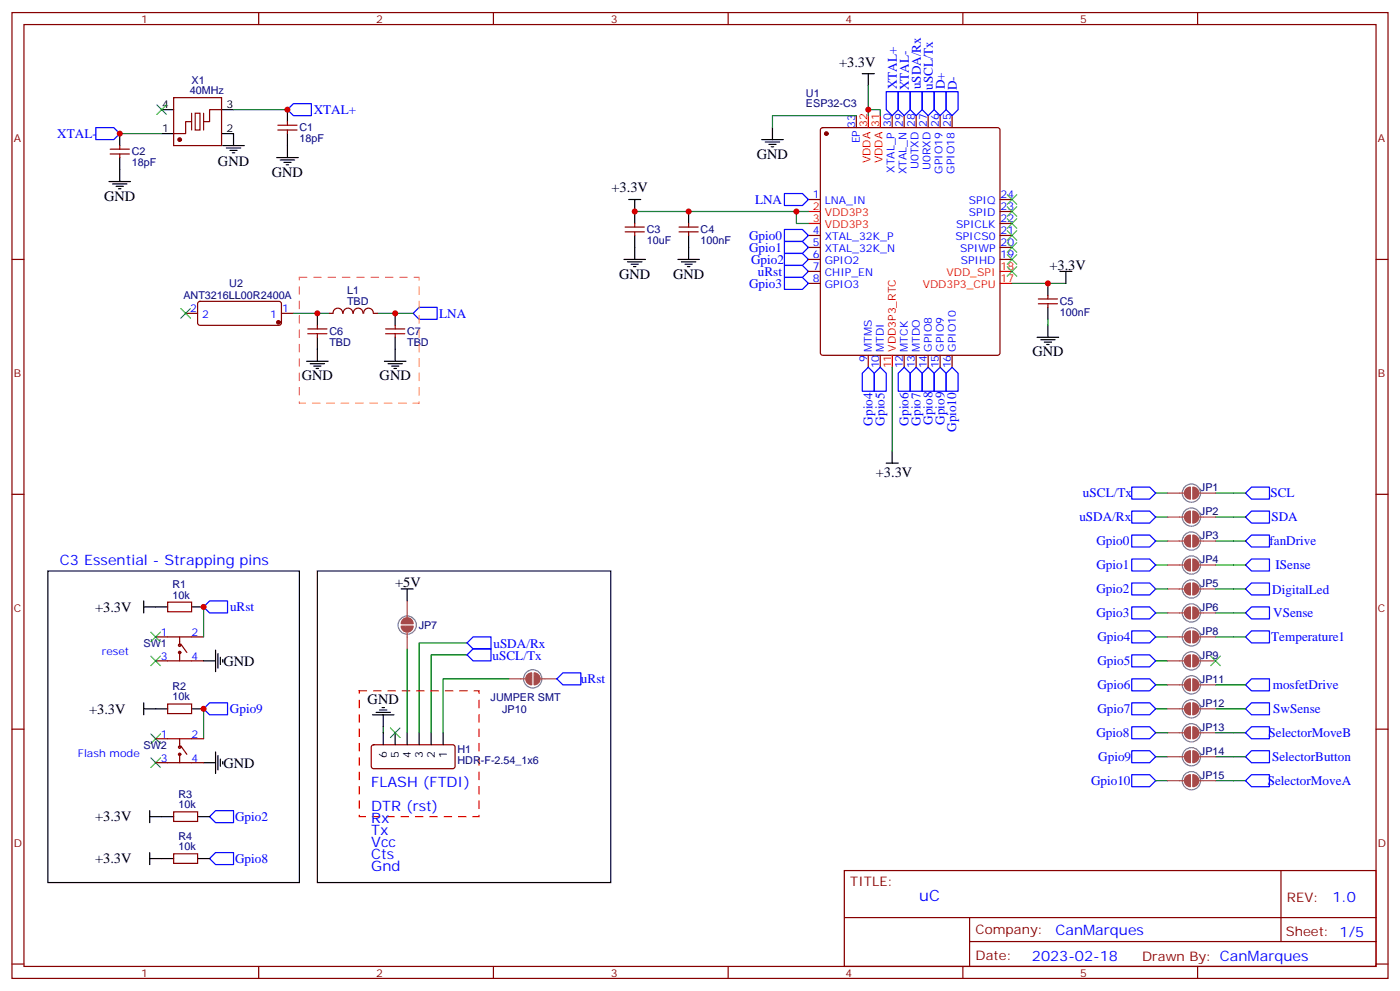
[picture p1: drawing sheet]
<svg xmlns="http://www.w3.org/2000/svg" width="412mm" height="292mm" viewBox="0 0 412 292" stroke-linecap="round" stroke-linejoin="round" font-family="sans-serif">
<g fill="none" stroke="#870000" stroke-width=".35">
<path d="M3.5 3.7h405.4v284.3h-405.4zM7.1 7.2h398.2v277.3h-398.2zM76.2 3.7v3.5M145.3 3.7v3.5M214.5 3.7v3.5M283.6 3.7v3.5M352.8 3.7v3.5M51.2 28.8h14.1v14.1h-14.1zM56.4 35.8h-1.7v3.5h-3.5M57.5 33.3h1.4v5h-1.4zM65.3 32.3h-3.6v3.5h-1.7M81.8 38.3h5.7"/>
<path d="M81.8 36.9h5.7M84.7 35.8v1.1M84.7 38.3v1M241.9 37.8l.5-.2h51.5l.5 .2 .2 .5v65.6l-.3 .5-.4 .2h-51.5l-.5-.2-.2-.5v-65.6zM252.2 34v3.6M262.8 34v3.6M266.3 34v3.6M269.9 34v3.6M273.4 34v3.6M276.9 34v3.6M280.5 34v3.6M32.5 45.3h5.6"/>
<path d="M32.5 43.9h5.6M35.3 42.9v1M35.3 45.3v1.1M238.1 58.7h3.6M294.6 58.7h3.5M3.5 76.4h3.6M184.1 68.3h5.7M184.1 66.9h5.7M187 65.8v1.1M187 68.3v1M200 68.3h5.7M200 66.9h5.7"/>
<path d="M202.8 65.8v1.1M202.8 68.3v1M238.1 76.4h3.6M238.1 69.3h3.6M238.1 72.8h3.6M238.1 79.9h3.6M294.6 76.4h3.5M294.6 69.3h3.5M294.6 72.8h3.5M294.6 65.8h3.5M294.6 62.3h3.5M405.3 76.4h3.6"/>
<path d="M54.7 92.3h3.5M58.4 88.9l.5-.2 23.6 .1 .4 .6-.1 5.9-.6 .5-23.6-.1-.4-.6v-5.7zM82.9 92.3h3.5M90.7 98.2h5.6M90.7 96.8h5.6M93.5 95.8v1M93.5 98.2v1.1M97 92.3h1.1M98.1 92.2a1.41 1.41 0 0 1 1.4-1.5 1.41 1.41 0 0 1 1.4 1.5M101.1 92.2a1.41 1.41 0 0 1 1.4-1.5 1.41 1.41 0 0 1 1.4 1.5M104.1 92.2a1.41 1.41 0 0 1 1.4-1.5 1.41 1.41 0 0 1 1.4 1.5M107.1 92.2a1.41 1.41 0 0 1 1.4-1.5 1.41 1.41 0 0 1 1.5 1.5"/>
<path d="M110.1 92.3h1M113.6 98.2h5.6M113.6 96.8h5.6M116.4 95.8v1M116.4 98.2v1.1M238.1 83.4h3.6M305.9 89.4h5.6M305.9 88h5.6M308.7 87v1M308.7 89.4v1.1M255.8 104.6v3.5M259.3 104.6v3.5"/>
<path d="M266.3 104.6v3.5M269.9 104.6v3.5M273.4 104.6v3.5M276.9 104.6v3.5M280.5 104.6v3.5M3.5 145.5h3.6M405.3 145.5h3.6M49.4 177.3h7v2.8h-7zM45.9 194.6h14.1M45.9 187.5h14.1M52.9 187.5v2.5M52.9 192.1v2.5"/>
<path d="M53.3 189.6l1.7 2.5M3.5 214.7h3.6M45.9 217.5h14.1M49.4 207.3h7v2.8h-7zM52.9 217.5v2.5M53.3 219.6l1.7 2.5M109.6 219.5l.5-.2h23.5l.5 .7-.1 5.9-.7 .4-23.5-.1-.4-.6v-5.6zM405.3 214.7h3.6M45.9 224.5h14.1M51.2 239h7v2.8h-7zM52.9 222.1v2.4M51.2 251.4h7v2.8h-7z"/>
<path d="M248.7 256.3h156.6v28.2h-156.6zM377.3 256.3v20.9M248.7 270.1h156.5M285.6 277.2h119.6M285.6 270.1v14.2M3.5 283.8h3.6M76.2 284.5v3.5M145.3 284.5v3.5M214.5 284.5v3.5M283.6 284.5v3.5M352.8 284.5v3.5M405.3 283.8h3.6"/>
<circle cx="52.9" cy="190" r=".35"/>
<circle cx="52.9" cy="192.1" r=".35"/>
<circle cx="52.9" cy="220" r=".35"/>
<circle cx="52.9" cy="222.1" r=".35"/>
</g>
<g fill="none" stroke="#00f" stroke-width=".35">
<path d="M28.2 37.6h5.3l1.8 1.7-1.8 1.8h-5.3zM86.4 30.5h5.3v3.5h-5.3l-1.7-1.7zM261.1 27h3.5v5.3l-1.8 1.7-1.7-1.7zM264.6 27h3.5v5.3l-1.8 1.7-1.7-1.7zM268.1 27h3.5v5.3l-1.7 1.7-1.8-1.7zM271.6 27h3.6v5.3l-1.8 1.7-1.8-1.7zM275.2 27h3.5v5.3l-1.8 1.7-1.7-1.7zM278.7 27h3.5v5.3l-1.7 1.7-1.8-1.7zM231.1 57h5.3l1.7 1.7-1.7 1.8h-5.3zM231.1 78.1h5.3l1.7 1.8-1.7 1.8h-5.3zM231.1 74.6h5.3l1.7 1.8-1.7 1.7h-5.3zM231.1 71.1h5.3l1.7 1.7-1.7 1.8h-5.3z"/>
<path d="M231.1 67.6h5.3l1.7 1.7-1.7 1.8h-5.3zM121.7 92.3l1.8-1.8h5.3v3.5h-5.3zM231.1 81.7h5.3l1.7 1.7-1.7 1.8h-5.3zM255.8 108.1l1.7 1.8v5.3h-3.5v-5.3zM259.3 108.1l1.8 1.8v5.3h-3.6v-5.3zM266.3 108.1l1.8 1.8v5.3h-3.5v-5.3zM269.9 108.1l1.7 1.8v5.3h-3.5v-5.3zM271.6 109.9l1.8-1.8 1.8 1.8v5.3h-3.6zM276.9 108.1l1.8 1.8v5.3h-3.5v-5.3zM278.7 109.9l1.8-1.8 1.7 1.8v5.3h-3.5zM333.4 157.5h5.3l1.7 1.8-1.7 1.7h-5.3zM333.4 150.5h5.3l1.7 1.7-1.7 1.8h-5.3z"/>
<path d="M333.4 143.4h5.3l1.7 1.8-1.7 1.7h-5.3zM366.9 159.3l1.8-1.8h5.2v3.5h-5.2zM368.7 143.4h5.2v3.5h-5.2l-1.8-1.7zM368.7 150.5h5.2v3.5h-5.2l-1.8-1.8zM60 178.7l1.7-1.8h5.3v3.5h-5.3zM333.4 164.6h5.3l1.7 1.7-1.7 1.8h-5.3zM333.4 178.7h5.3l1.7 1.7-1.7 1.8h-5.3zM333.4 171.6h5.3l1.7 1.8-1.7 1.8h-5.3zM366.9 173.4l1.8-1.8h5.2v3.6h-5.2zM368.7 164.6h5.2v3.5h-5.2l-1.8-1.8zM137.6 192.8l1.7-1.8h5.3v3.6h-5.3zM139.3 187.5h5.3v3.5h-5.3l-1.7-1.7z"/>
<path d="M164 199.8l1.8-1.7h5.3v3.5h-5.3zM333.4 185.7h5.3l1.7 1.8-1.7 1.8h-5.3zM333.4 192.8h5.3l1.7 1.8-1.7 1.7h-5.3zM333.4 199.8h5.3l1.7 1.8-1.7 1.8h-5.3zM366.9 180.4l1.8-1.7h5.2v3.5h-5.2zM368.7 199.8h5.2v3.6h-5.2l-1.8-1.8zM368.7 185.7h5.2v3.6h-5.2l-1.8-1.8zM61.7 206.9h5.3v3.5h-5.3l-1.7-1.7zM333.4 206.9h5.3l1.7 1.8-1.7 1.7h-5.3zM333.4 214h5.3l1.7 1.7-1.7 1.8h-5.3zM368.7 206.9h5.2v3.5h-5.2l-1.8-1.7zM368.7 214h5.2v3.5h-5.2l-1.8-1.8z"/>
<path d="M333.4 221h5.3l1.7 1.8-1.7 1.7h-5.3zM333.4 228.1h5.3l1.7 1.7-1.7 1.8h-5.3zM366.9 222.8l1.8-1.8h5.2v3.5h-5.2zM368.7 228.1h5.2v3.5h-5.2l-1.8-1.8zM61.7 240.4l1.8-1.7h5.3v3.5h-5.3zM61.7 252.8l1.8-1.8h5.3v3.5h-5.3z"/>
</g>
<g fill="none" stroke="#000" stroke-width=".35">
<path d="M35.3 39.3v3.6M47.6 39.3h3.6M47.6 32.3h3.6M65.3 39.3h3.5v3.6M65.3 32.3h3.5M84.7 32.3v3.5M84.7 39.3v7.1M227.5 37.6v3.5M254 21.7h3.5M255.8 21.7v3.5M32.1 53.4h6.4M33.2 54.2h4.2"/>
<path d="M34.2 54.9h2.1M34.9 55.6h.7M35.3 46.4v7M65.6 42.9h6.4M66.7 43.6h4.2M67.7 44.3h2.1M68.4 45h.7M81.5 46.4h6.3M82.5 47.1h4.3M83.6 47.8h2.1M84.3 48.5h.7M185.2 58.7h3.5"/>
<path d="M187 58.7v7.1M224.4 41.1h6.3M225.4 41.8h4.3M226.5 42.5h2.1M227.2 43.2h.7M183.8 76.4h6.3M184.9 77.1h4.2M185.9 77.8h2.1M186.6 78.5h.7M187 69.3v7.1M199.7 76.4h6.3M200.7 77.1h4.3"/>
<path d="M201.8 77.8h2.1M202.5 78.5h.7M202.8 62.3v3.5M202.8 69.3v7.1M312.2 79.9h3.5M314 79.9v3.5M93.5 92.3v3.5M93.5 99.3v7.1M116.4 92.3v3.5M116.4 99.3v7.1M305.5 99.3h6.4M308.7 83.4v3.6"/>
<path d="M308.7 90.5v3.5M308.7 95.8v3.5M90.3 106.4h6.4M91.4 107.1h4.2M92.4 107.8h2.1M93.1 108.5h.7M113.2 106.4h6.4M114.3 107.1h4.2M115.4 107.8h2.1M116.1 108.5h.7M306.6 100h4.2M307.6 100.7h2.1"/>
<path d="M308.3 101.4h.7M261.1 136.3h3.5M262.8 132.8v3.5M14.1 168.1h74.1v91.7h-74.1zM42.3 178.7h7.1M42.3 176.9v3.5M56.4 178.7h3.6M93.5 168.1h86.4v91.7h-86.4zM118.2 173.4h3.5M119.9 173.4v3.5M60 194.6h3.5M63.5 191.4v6.3"/>
<path d="M64.2 192.4v4.3M64.9 193.5v2.1M65.6 194.2v.7M42.3 206.9v3.5M42.3 208.7h7.1M56.4 208.7h3.6M109.7 210.4h6.4M110.8 209.7h4.2M111.8 209h2.1M112.5 208.3h.7M112.9 210.4v3.6M112.9 215.7v3.6"/>
<path d="M116.4 215.7v3.6M119.9 215.7v3.6M123.5 215.7v3.6M127 215.7v3.6M130.5 215.7v3.6M44.1 238.7v3.5M60 224.5h3.5M63.5 221.4v6.3M64.2 222.4v4.3M64.9 223.5v2.1M65.6 224.2v.7M44.1 240.4h7.1"/>
<path d="M44.1 252.8h7.1M44.1 251v3.5M58.2 240.4h3.5M58.2 252.8h3.5"/>
</g>
<g fill="#870000" stroke="#870000" stroke-width=".35">
<circle cx="52.9" cy="41.1" r=".53"/>
<circle cx="82" cy="94.9" r=".53"/>
<circle cx="243.4" cy="39.3" r=".53"/>
</g>
<path d="M56.4 33.3v5M60 33.3v5" fill="none" stroke="#871200" stroke-width=".35"/>
<path d="M255.8 34v3.6M259.3 34v3.6M238.1 62.3h3.6M238.1 65.8h3.6M294.6 79.9h3.5M294.6 83.4h3.5M262.8 104.6v3.5" fill="none" stroke="#f00" stroke-width=".35"/>
<g fill="none" stroke="#008700" stroke-width=".35">
<path d="M35.3 39.3h12.3M68.8 32.3h15.9M252.2 34h-24.7v3.6M255.8 34v-1.7h3.5v1.7M255.8 25.2v7.1M187 62.3h47.6M238.1 62.3h-3.5v3.5h3.5M86.4 92.3h10.6M111.1 92.3h10.6M298.1 83.4h15.9M308.7 94v1.8M262.8 108.1v24.7"/>
<path d="M340.4 145.2h3.6M340.4 152.2h3.6M340.4 159.3h3.6M358.1 145.2h8.8M358.1 152.2h8.8M358.1 159.3h8.8M60 178.7v8.8M340.4 166.3h3.6M340.4 173.4h3.6M358.1 166.3h8.8M358.1 173.4h8.8M119.9 191v24.7"/>
<path d="M137.6 189.3h-14.1v26.4M137.6 192.8h-10.6v22.9M149.9 199.8h-19.4v15.9M340.4 180.4h3.6M340.4 187.5h3.6M340.4 194.6h3.6M358.1 180.4h8.8M358.1 187.5h8.8M60 208.7v8.8M112.9 214v1.7M340.4 201.6h3.6M340.4 208.7h3.6"/>
<path d="M340.4 215.7h3.6M358.1 201.6h8.8M358.1 208.7h8.8M358.1 215.7h8.8M340.4 222.8h3.6M340.4 229.8h3.6M358.1 222.8h8.8M358.1 229.8h8.8"/>
</g>
<g fill="none" stroke="#3c3" stroke-width=".35">
<path d="M46.2 30.9l2.8 2.8M49 30.9l-2.8 2.8M296.7 57.3l2.8 2.8M299.5 57.3l-2.8 2.8M296.7 78.5l2.8 2.8M296.7 75l2.8 2.8M296.7 71.4l2.8 2.9M296.7 67.9l2.8 2.8M296.7 64.4l2.8 2.8M296.7 60.9l2.8 2.8M299.5 78.5l-2.8 2.8M299.5 75l-2.8 2.8"/>
<path d="M299.5 71.4l-2.8 2.9M299.5 67.9l-2.8 2.8M299.5 64.4l-2.8 2.8M299.5 60.9l-2.8 2.8M53.3 90.8l2.8 2.9M56.1 90.8l-2.8 2.9M44.4 186.1l2.9 2.8M44.4 193.1l2.9 2.9M47.3 186.1l-2.9 2.8M47.3 193.1l-2.9 2.9M356.7 193.1l2.8 2.9M359.5 193.1l-2.8 2.9"/>
<path d="M44.4 216.1l2.9 2.8M47.3 216.1l-2.9 2.8M115 214.3l2.8 2.8M117.8 214.3l-2.8 2.8M44.4 223.1l2.9 2.9M47.3 223.1l-2.9 2.9"/>
</g>
<g fill="none" stroke="#828282" stroke-width=".35">
<path d="M353.6 173.4a2.69 2.69 0 0 0-3.8-2.4 2.69 2.69 0 0 0-.5 4.5 2.69 2.69 0 0 0 4.3-1.5v-.6"/>
<circle cx="351" cy="159.3" r="2.69"/>
<circle cx="351" cy="152.2" r="2.69"/>
<circle cx="351" cy="145.2" r="2.69"/>
<circle cx="351" cy="166.3" r="2.69"/>
<circle cx="119.9" cy="184" r="2.69"/>
<circle cx="156.9" cy="199.9" r="2.69"/>
<circle cx="351" cy="187.5" r="2.69"/>
<circle cx="351" cy="194.6" r="2.69"/>
<circle cx="351" cy="180.4" r="2.69"/>
<circle cx="351" cy="208.7" r="2.69"/>
<circle cx="351" cy="215.7" r="2.69"/>
<circle cx="351" cy="201.6" r="2.69"/>
<circle cx="351" cy="222.8" r="2.69"/>
<circle cx="351" cy="229.8" r="2.69"/>
</g>
<g fill="none" stroke="#a64a4a" stroke-width=".35">
<path d="M344 145.2h4.7M344 159.3h4.7M344 152.2h4.7M353.3 145.2h1.2M353.3 159.3h1.2M353.3 152.2h1.2M354.6 145.2h3.5M354.6 159.3h3.5M354.6 152.2h3.5M119.9 176.9v3.5M344 166.3h4.7M344 173.4h4.7"/>
<path d="M353.3 166.3h1.2M353.3 173.4h1.2M354.6 166.3h3.5M354.6 173.4h3.5M119.9 180.5v1.2M119.9 186.3v4.7M149.9 199.8h4.7M159.2 199.8h1.3M160.6 199.8h3.4M344 194.6h4.7M344 187.5h4.7M344 180.4h4.7"/>
<path d="M353.3 194.6h1.2M353.3 187.5h1.2M353.3 180.4h1.2M354.6 194.6h3.5M354.6 187.5h3.5M354.6 180.4h3.5M344 208.7h4.7M344 201.6h4.7M344 215.7h4.7M353.3 208.7h1.2M353.3 201.6h1.2M353.3 215.7h1.2"/>
<path d="M354.6 208.7h3.5M354.6 201.6h3.5M354.6 215.7h3.5M344 222.8h4.7M344 229.8h4.7M353.3 222.8h1.2M353.3 229.8h1.2M354.6 222.8h3.5M354.6 229.8h3.5"/>
</g>
<g fill="#a64a4a" stroke="#a64a4a" stroke-width=".35">
<path d="M118.7 182.4a1.76 1.76 0 0 1 1.9-.4 1.76 1.76 0 0 1 1.1 1.6h-3.5z"/>
<path d="M118.2 184.3h3.5a1.76 1.76 0 0 1-1.8 1.8 1.76 1.76 0 0 1-1.7-1.8z"/>
<path d="M157.3 198.1a1.76 1.76 0 0 1 1.8 1.8 1.76 1.76 0 0 1-1.8 1.7z"/>
<path d="M155.4 198.6l1.2-.5v3.5a1.76 1.76 0 0 1-1.6-1.1 1.76 1.76 0 0 1 .4-1.9z"/>
<path d="M351.4 143.4a1.76 1.76 0 0 1 1.7 1.8 1.76 1.76 0 0 1-1.7 1.7z"/>
<path d="M349.4 143.9l1.3-.5v3.5a1.76 1.76 0 0 1-1.7-1.1 1.76 1.76 0 0 1 .4-1.9z"/>
<path d="M351.4 221a1.76 1.76 0 0 1 1.7 1.8 1.76 1.76 0 0 1-1.7 1.7z"/>
<path d="M349.4 221.5l1.3-.5v3.5a1.76 1.76 0 0 1-1.7-1 1.76 1.76 0 0 1 .4-2z"/>
<path d="M351.4 206.9a1.76 1.76 0 0 1 1.7 1.8 1.76 1.76 0 0 1-1.7 1.7z"/>
<path d="M349.4 207.4l1.3-.5v3.5a1.76 1.76 0 0 1-1.7-1.1 1.76 1.76 0 0 1 .4-1.9z"/>
<path d="M351.4 199.8a1.76 1.76 0 0 1 1.7 1.8 1.76 1.76 0 0 1-1.7 1.8z"/>
<path d="M349.4 200.4l1.3-.6v3.6a1.76 1.76 0 0 1-1.7-1.1 1.76 1.76 0 0 1 .4-1.9z"/>
<path d="M351.4 192.8a1.76 1.76 0 0 1 1.7 1.8 1.76 1.76 0 0 1-1.7 1.7z"/>
<path d="M349.4 193.3l1.3-.5v3.5a1.76 1.76 0 0 1-1.7-1.1 1.76 1.76 0 0 1 .4-1.9z"/>
<path d="M351.4 185.7a1.76 1.76 0 0 1 1.7 1.8 1.76 1.76 0 0 1-1.7 1.8z"/>
<path d="M349.4 186.3l1.3-.6v3.6a1.76 1.76 0 0 1-1.7-1.1 1.76 1.76 0 0 1 .4-1.9z"/>
<path d="M351.4 178.7a1.76 1.76 0 0 1 1.7 1.7 1.76 1.76 0 0 1-1.7 1.8z"/>
<path d="M349.4 179.2l1.3-.5v3.5a1.76 1.76 0 0 1-1.7-1.1 1.76 1.76 0 0 1 .4-1.9z"/>
<path d="M351.4 164.6a1.76 1.76 0 0 1 1.7 1.7 1.76 1.76 0 0 1-1.7 1.8z"/>
<path d="M349.4 165.1l1.3-.5v3.5a1.76 1.76 0 0 1-1.7-1.1 1.76 1.76 0 0 1 .4-1.9z"/>
<path d="M351.4 157.5a1.76 1.76 0 0 1 1.7 1.8 1.76 1.76 0 0 1-1.7 1.7z"/>
<path d="M349.4 158l1.3-.5v3.5a1.76 1.76 0 0 1-1.7-1 1.76 1.76 0 0 1 .4-2z"/>
<path d="M351.4 150.5a1.76 1.76 0 0 1 1.7 1.7 1.76 1.76 0 0 1-1.7 1.8z"/>
<path d="M349.4 151l1.3-.5v3.5a1.76 1.76 0 0 1-1.7-1.1 1.76 1.76 0 0 1 .4-1.9z"/>
<path d="M351.4 228.1a1.76 1.76 0 0 1 1.7 1.7 1.76 1.76 0 0 1-1.7 1.8z"/>
<path d="M349.4 228.6l1.3-.5v3.5a1.76 1.76 0 0 1-1.7-1.1 1.76 1.76 0 0 1 .4-1.9z"/>
<path d="M351.4 214a1.76 1.76 0 0 1 1.7 1.7 1.76 1.76 0 0 1-1.7 1.8z"/>
<path d="M349.4 214.5l1.3-.5v3.5a1.76 1.76 0 0 1-1.7-1.1 1.76 1.76 0 0 1 .4-1.9z"/>
<path d="M351.4 171.6a1.76 1.76 0 0 1 1.7 1.8 1.76 1.76 0 0 1-1.7 1.8z"/>
<path d="M349.4 172.1l1.3-.5v3.6a1.76 1.76 0 0 1-1.7-1.1 1.76 1.76 0 0 1 .4-2z"/>
</g>
<path d="M105.8 203.4h35.3v37h-35.3z" fill="none" stroke="#f00" stroke-width=".35" stroke-dasharray="2.1 2.1"/>
<path d="M88.2 81.7h35.3v37h-35.3z" fill="none" stroke="#f93" stroke-width=".35" stroke-dasharray="2.1 2.1"/>
<g fill="#c00">
<circle cx="234.6" cy="62.3" r=".88"/>
<circle cx="202.8" cy="62.3" r=".88"/>
<circle cx="187" cy="62.3" r=".88"/>
<circle cx="255.8" cy="32.3" r=".88"/>
<circle cx="308.7" cy="83.4" r=".88"/>
<circle cx="84.7" cy="32.3" r=".88"/>
<circle cx="35.3" cy="39.3" r=".88"/>
<circle cx="60" cy="178.7" r=".88"/>
<circle cx="60" cy="208.7" r=".88"/>
<circle cx="93.5" cy="92.3" r=".88"/>
<circle cx="116.4" cy="92.3" r=".88"/>
</g>
<text font-size="4.6" fill="#00f" x="270.8" y="265.3">uC</text>
<g font-size="4.2">
<text x="247.2" y="19.6">+3.3V</text>
<text x="223" y="46.7">GND</text>
<text x="64.2" y="48.9">GND</text>
<text x="80.1" y="52">GND</text>
<text x="30.7" y="59.1">GND</text>
<text x="180.1" y="56.6">+3.3V</text>
<text x="182.4" y="82">GND</text>
<text x="198.3" y="82">GND</text>
<text x="309.1" y="79.6">+3.3V</text>
<text x="304.1" y="105">GND</text>
<text x="88.9" y="112">GND</text>
<text x="111.8" y="112">GND</text>
<text x="258" y="140.3">+3.3V</text>
<text x="116.4" y="172.7">+5V</text>
<text x="28" y="180.1">+3.3V</text>
<text x="65.8" y="196">GND</text>
<text x="108.3" y="207.2">GND</text>
<text x="26.2" y="210.1">+3.3V</text>
<text x="65.8" y="226">GND</text>
<text x="28" y="241.8">+3.3V</text>
<text x="28" y="254.2">+3.3V</text>
</g>
<g font-size="4.2" fill="#00f">
<text x="17.6" y="166.3">C3 Essential - Strapping pins</text>
<text x="109.4" y="231.6">FLASH (FTDI)</text>
<text x="109.4" y="238.7">DTR (rst)</text>
<text x="109.4" y="245.7">Tx</text>
<text x="109.4" y="242.2">Rx</text>
<text x="109.4" y="249.2">Vcc</text>
<text x="109.4" y="256.3">Gnd</text>
<text x="109.4" y="252.8">Cts</text>
<text x="392.5" y="265.6">1.0</text>
<text x="310.9" y="275.1">CanMarques</text>
<text x="304" y="282.9">2023-02-18</text>
</g>
<g font-size="3.9" fill="#00f">
<text x="264.2" y="26.3" transform="rotate(-90 264.2 26.3)">XTAL+</text>
<text x="267.7" y="26.5" transform="rotate(-90 267.7 26.5)">XTAL-</text>
<text x="271.3" y="26.3" transform="rotate(-90 271.3 26.3)">uSDA/Rx</text>
<text x="274.8" y="26.5" transform="rotate(-90 274.8 26.5)">uSCL/Tx</text>
<text x="278.3" y="26.3" transform="rotate(-90 278.3 26.3)">D+</text>
<text x="281.8" y="26.5" transform="rotate(-90 281.8 26.5)">D-</text>
<text x="92.4" y="33.7">XTAL+</text>
<text x="16.9" y="40.5">XTAL-</text>
<text x="222.4" y="60">LNA</text>
<text x="220.7" y="70.6">Gpio0</text>
<text x="220.7" y="74.1">Gpio1</text>
<text x="221.2" y="77.7">Gpio2</text>
<text x="223.3" y="81.2">uRst</text>
<text x="220.7" y="84.7">Gpio3</text>
<text x="129.4" y="93.6">LNA</text>
<text x="257" y="125.3" transform="rotate(-90 257 125.3)">Gpio4</text>
<text x="260.6" y="125.3" transform="rotate(-90 260.6 125.3)">Gpio5</text>
<text x="267.6" y="125.3" transform="rotate(-90 267.6 125.3)">Gpio6</text>
<text x="271.1" y="125.3" transform="rotate(-90 271.1 125.3)">Gpio7</text>
<text x="274.7" y="125" transform="rotate(-90 274.7 125)">Gpio8</text>
<text x="278.2" y="125" transform="rotate(-90 278.2 125)">Gpio9</text>
<text x="281.7" y="127.2" transform="rotate(-90 281.7 127.2)">Gpio10</text>
<text x="319" y="146.3">uSCL/Tx</text>
<text x="374.3" y="146.3">SCL</text>
<text x="317.9" y="153.3">uSDA/Rx</text>
<text x="374.5" y="153.4">SDA</text>
<text x="323" y="160.5">Gpio0</text>
<text x="373.9" y="160.5">fanDrive</text>
<text x="323" y="167.6">Gpio1</text>
<text x="375.7" y="167.6">ISense</text>
<text x="67.8" y="180">uRst</text>
<text x="323" y="174.6">Gpio2</text>
<text x="374.8" y="174.7">DigitalLed</text>
<text x="323" y="181.7">Gpio3</text>
<text x="375" y="181.7">VSense</text>
<text x="145.3" y="190.7">uSDA/Rx</text>
<text x="323.3" y="188.8">Gpio4</text>
<text x="374.5" y="188.8">Temperature1</text>
<text x="145.1" y="194.2">uSCL/Tx</text>
<text x="323.3" y="195.8">Gpio5</text>
<text x="171.1" y="201.2">uRst</text>
<text x="323.3" y="202.9">Gpio6</text>
<text x="374.9" y="202.8">mosfetDrive</text>
<text x="67.7" y="210">Gpio9</text>
<text x="323.3" y="209.9">Gpio7</text>
<text x="375.1" y="209.9">SwSense</text>
<text x="323" y="217">Gpio8</text>
<text x="373.7" y="217">SelectorMoveB</text>
<text x="323.5" y="224.1">Gpio9</text>
<text x="374.7" y="224">SelectorButton</text>
<text x="321.4" y="231.1">Gpio10</text>
<text x="373.4" y="231.1">SelectorMoveA</text>
<text x="69.2" y="241.7">Gpio2</text>
<text x="69.2" y="254.1">Gpio8</text>
</g>
<g font-size="3.9" fill="#800">
<text x="250.5" y="260.9">TITLE:</text>
<text x="379.1" y="265.6">REV:</text>
<text x="287.4" y="275.1">Company:</text>
<text x="378.7" y="275.7">Sheet: 1/5</text>
<text x="287.4" y="282.8">Date:</text>
<text x="336.4" y="282.8">Drawn By: CanMarques</text>
</g>
<g font-size="3.2" fill="#800">
<text x="41.6" y="6.7">1</text>
<text x="110.8" y="6.7">2</text>
<text x="179.9" y="6.7">3</text>
<text x="249.1" y="6.7">4</text>
<text x="318.2" y="6.7">5</text>
<text x="4.1" y="41.8">A</text>
<text x="405.9" y="41.8">A</text>
<text x="4.1" y="110.9">B</text>
<text x="405.9" y="110.9">B</text>
<text x="4.1" y="180.1">C</text>
<text x="405.9" y="180.1">C</text>
<text x="4.1" y="249.2">D</text>
<text x="405.9" y="249.2">D</text>
<text x="41.6" y="287.5">1</text>
<text x="110.8" y="287.5">2</text>
<text x="179.9" y="287.5">3</text>
<text x="249.1" y="287.5">4</text>
<text x="318.2" y="287.5">5</text>
</g>
<g font-size="3.2" fill="#000080">
<text x="55.9" y="27.6">40MHz</text>
<text x="56.4" y="24.6">X1</text>
<text x="237.4" y="28.5">U1</text>
<text x="237.4" y="31.6">ESP32-C3</text>
<text x="88.2" y="41.9">18pF</text>
<text x="88.2" y="38.7">C1</text>
<text x="38.8" y="45.8">C2</text>
<text x="38.8" y="49">18pF</text>
<text x="190.5" y="71.9">10uF</text>
<text x="190.5" y="68.7">C3</text>
<text x="206.4" y="71.9">100nF</text>
<text x="206.4" y="68.7">C4</text>
<text x="54" y="88.1">ANT3216LL00R2400A</text>
<text x="67.5" y="84.5">U2</text>
<text x="102.2" y="89.7">TBD</text>
<text x="102.2" y="86.5">L1</text>
<text x="312.2" y="89.9">C5</text>
<text x="312.2" y="93.1">100nF</text>
<text x="97" y="101.9">TBD</text>
<text x="97" y="98.7">C6</text>
<text x="119.9" y="101.9">TBD</text>
<text x="119.9" y="98.7">C7</text>
<text x="353.5" y="144.5">JP1</text>
<text x="353.5" y="151.6">JP2</text>
<text x="353.5" y="158.6">JP3</text>
<text x="353.5" y="165.7">JP4</text>
<text x="50.8" y="173.1">R1</text>
<text x="353.5" y="172.8">JP5</text>
<text x="50.8" y="176.2">10k</text>
<text x="353.5" y="179.8">JP6</text>
<text x="123.3" y="185.1">JP7</text>
<text x="42.3" y="190.4">SW1</text>
<text x="353.5" y="186.9">JP8</text>
<text x="353.5" y="193.9">JP9</text>
<text x="50.8" y="203.1">R2</text>
<text x="353.5" y="201">JP11</text>
<text x="50.8" y="206.2">10k</text>
<text x="144.5" y="206.3">JUMPER SMT</text>
<text x="147.9" y="209.8">JP10</text>
<text x="353.5" y="208">JP12</text>
<text x="353.5" y="215.1">JP13</text>
<text x="42.3" y="220.4">SW2</text>
<text x="134.8" y="221.8">H1</text>
<text x="134.8" y="225">HDR-F-2.54_1x6</text>
<text x="353.5" y="222.1">JP14</text>
<text x="353.5" y="229.2">JP15</text>
<text x="52.6" y="237.9">10k</text>
<text x="52.6" y="234.8">R3</text>
<text x="52.6" y="250.3">10k</text>
<text x="52.6" y="247.2">R4</text>
</g>
<g font-size="3.2">
<text x="47.7" y="31.9">4</text>
<text x="66.7" y="31.9">3</text>
<text x="47.7" y="39">1</text>
<text x="66.7" y="39">2</text>
<text x="113.9" y="223" transform="rotate(-90 113.9 223)">6</text>
<text x="117.5" y="223" transform="rotate(-90 117.5 223)">5</text>
<text x="121" y="223" transform="rotate(-90 121 223)">4</text>
<text x="124.5" y="223" transform="rotate(-90 124.5 223)">3</text>
<text x="128.1" y="223" transform="rotate(-90 128.1 223)">2</text>
<text x="131.6" y="223" transform="rotate(-90 131.6 223)">1</text>
</g>
<g font-size="3.2" fill="#00f">
<text x="251.9" y="37.6" transform="rotate(-90 251.9 37.6)">33</text>
<text x="262.5" y="37.4" transform="rotate(-90 262.5 37.4)">30</text>
<text x="266" y="37.4" transform="rotate(-90 266 37.4)">29</text>
<text x="269.5" y="37.4" transform="rotate(-90 269.5 37.4)">28</text>
<text x="273" y="37.4" transform="rotate(-90 273 37.4)">27</text>
<text x="276.6" y="37.4" transform="rotate(-90 276.6 37.4)">26</text>
<text x="280.1" y="37.4" transform="rotate(-90 280.1 37.4)">25</text>
<text x="253.3" y="42.2" transform="rotate(-90 253.3 42.2)">EP</text>
<text x="263.5" y="50.9" transform="rotate(-90 263.5 50.9)">XTAL_P</text>
<text x="267.1" y="51.3" transform="rotate(-90 267.1 51.3)">XTAL_N</text>
<text x="270.6" y="49.8" transform="rotate(-90 270.6 49.8)">U0TXD</text>
<text x="274.1" y="50" transform="rotate(-90 274.1 50)">U0RXD</text>
<text x="277.6" y="51.1" transform="rotate(-90 277.6 51.1)">GPIO19</text>
<text x="281.2" y="51.1" transform="rotate(-90 281.2 51.1)">GPIO18</text>
<text x="239.5" y="58.4">1</text>
<text x="294.7" y="58.4">24</text>
<text x="243" y="60.1">LNA_IN</text>
<text x="285.3" y="60.1">SPIQ</text>
<text x="285.4" y="63.7">SPID</text>
<text x="294.7" y="65.4">22</text>
<text x="294.7" y="61.9">23</text>
<text x="239.5" y="69">4</text>
<text x="243" y="70.7">XTAL_32K_P</text>
<text x="281.4" y="70.7">SPICS0</text>
<text x="281.7" y="67.2">SPICLK</text>
<text x="294.7" y="69">21</text>
<text x="239.5" y="72.5">5</text>
<text x="239.5" y="76">6</text>
<text x="243" y="74.3">XTAL_32K_N</text>
<text x="243" y="77.8">GPIO2</text>
<text x="282.8" y="74.3">SPIWP</text>
<text x="283" y="77.8">SPIHD</text>
<text x="294.7" y="76">19</text>
<text x="294.7" y="72.5">20</text>
<text x="239.5" y="79.6">7</text>
<text x="239.5" y="83.1">8</text>
<text x="243" y="81.3">CHIP_EN</text>
<text x="243" y="84.8">GPIO3</text>
<text x="56" y="91.9">2</text>
<text x="59.5" y="93.7">2</text>
<text x="79.6" y="93.7">1</text>
<text x="83.1" y="91.9">1</text>
<text x="255.4" y="106.4" transform="rotate(-90 255.4 106.4)">9</text>
<text x="256.8" y="103.5" transform="rotate(-90 256.8 103.5)">MTMS</text>
<text x="260.3" y="103.5" transform="rotate(-90 260.3 103.5)">MTDI</text>
<text x="267.4" y="103.5" transform="rotate(-90 267.4 103.5)">MTCK</text>
<text x="270.9" y="103.5" transform="rotate(-90 270.9 103.5)">MTDO</text>
<text x="274.5" y="103.5" transform="rotate(-90 274.5 103.5)">GPIO8</text>
<text x="278" y="103.5" transform="rotate(-90 278 103.5)">GPIO9</text>
<text x="281.5" y="103.5" transform="rotate(-90 281.5 103.5)">GPIO10</text>
<text x="258.9" y="108.5" transform="rotate(-90 258.9 108.5)">10</text>
<text x="266" y="108.5" transform="rotate(-90 266 108.5)">12</text>
<text x="269.5" y="108.5" transform="rotate(-90 269.5 108.5)">13</text>
<text x="273" y="108.5" transform="rotate(-90 273 108.5)">14</text>
<text x="276.6" y="108.5" transform="rotate(-90 276.6 108.5)">15</text>
<text x="280.1" y="108.5" transform="rotate(-90 280.1 108.5)">16</text>
<text x="47.4" y="187.1">1</text>
<text x="56.4" y="187.1">2</text>
<text x="30" y="192.8">reset</text>
<text x="47.4" y="194.2">3</text>
<text x="56.4" y="194.2">4</text>
<text x="47.4" y="217.1">1</text>
<text x="56.4" y="217.1">2</text>
<text x="22.9" y="222.8">Flash mode</text>
<text x="47.4" y="224.2">3</text>
<text x="56.4" y="224.2">4</text>
</g>
<g font-size="3.2" fill="#f00">
<text x="255.4" y="37.4" transform="rotate(-90 255.4 37.4)">32</text>
<text x="258.9" y="37.4" transform="rotate(-90 258.9 37.4)">31</text>
<text x="256.5" y="48.1" transform="rotate(-90 256.5 48.1)">VDDA</text>
<text x="260" y="48.1" transform="rotate(-90 260 48.1)">VDDA</text>
<text x="239.5" y="61.9">2</text>
<text x="239.5" y="65.4">3</text>
<text x="243" y="63.7">VDD3P3</text>
<text x="243" y="67.2">VDD3P3</text>
<text x="278.8" y="81.3">VDD_SPI</text>
<text x="294.7" y="83.1">17</text>
<text x="294.7" y="79.6">18</text>
<text x="271.8" y="84.8">VDD3P3_CPU</text>
<text x="263.9" y="103.5" transform="rotate(-90 263.9 103.5)">VDD3P3_RTC</text>
<text x="262.5" y="108.5" transform="rotate(-90 262.5 108.5)">11</text>
</g>
</svg>
